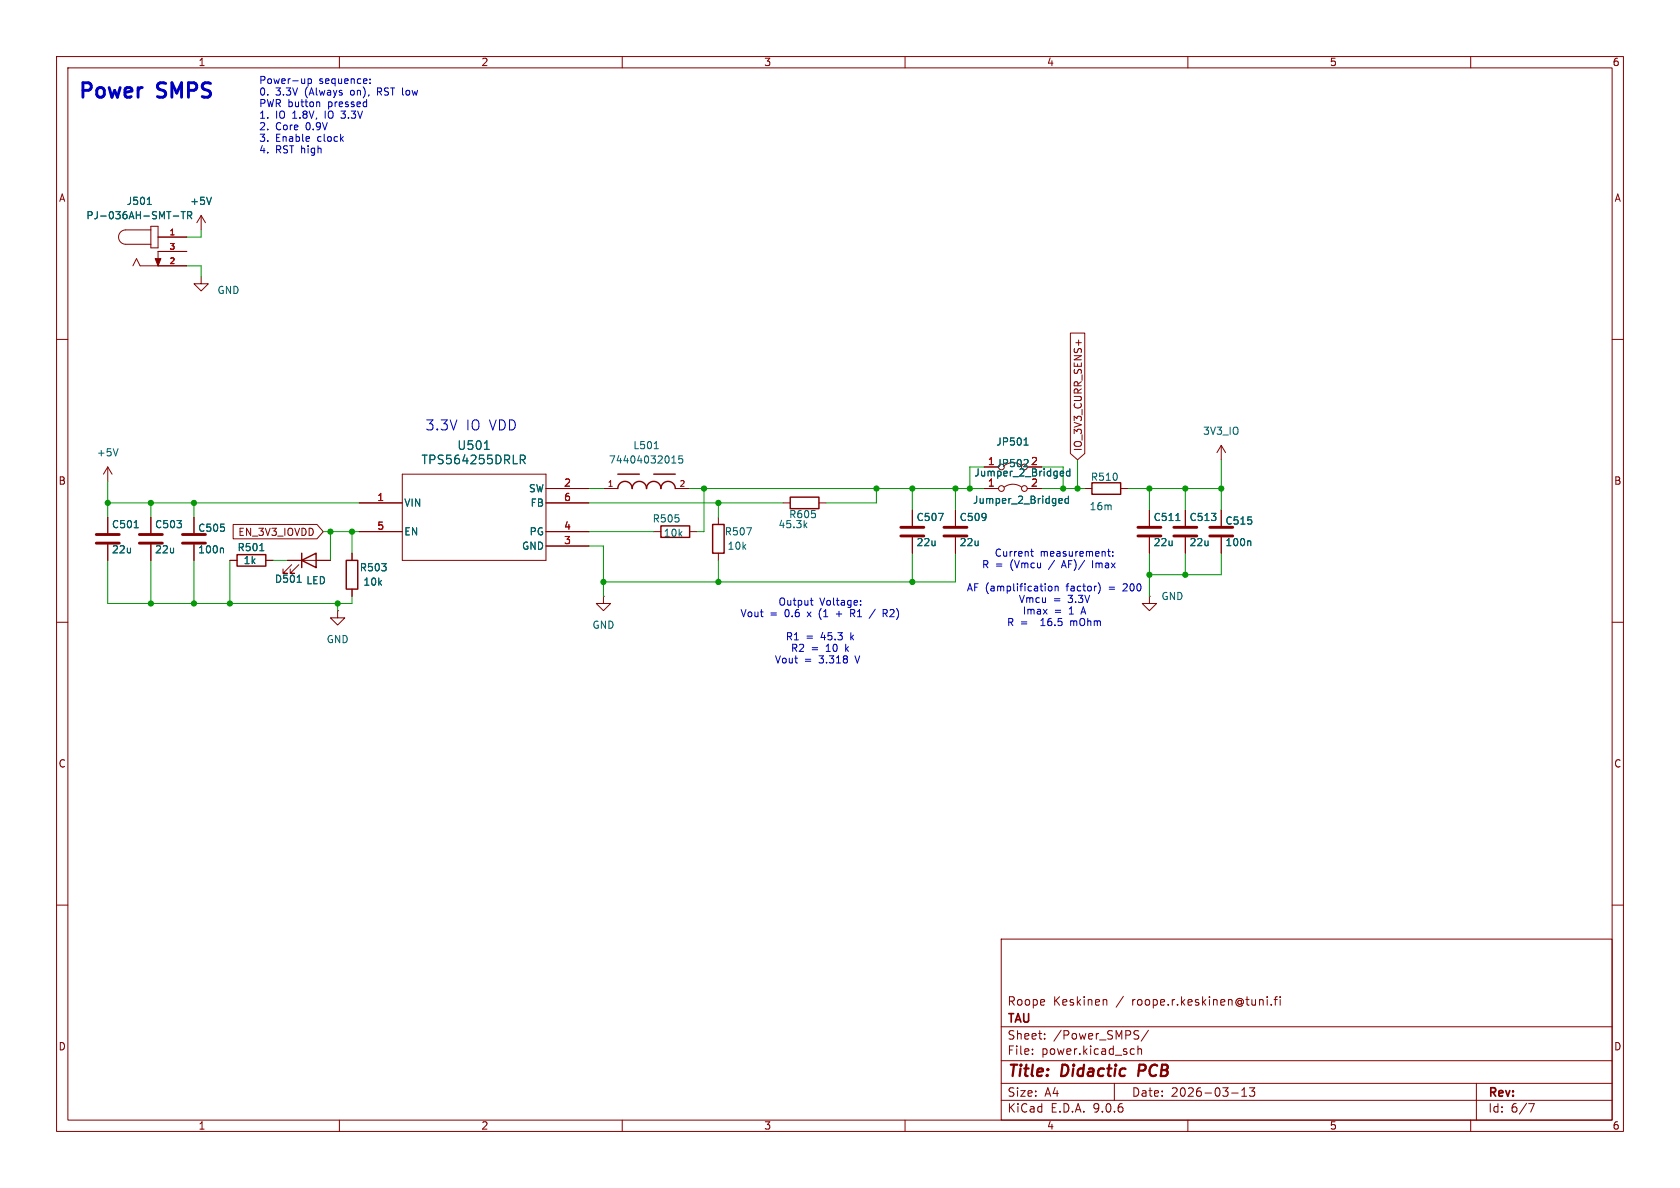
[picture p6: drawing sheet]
<svg xmlns="http://www.w3.org/2000/svg" width="297mm" height="210mm" viewBox="0 0 297 210" stroke-linecap="round" stroke-linejoin="round" font-family="sans-serif">
<g fill="none" stroke="#840000" stroke-width=".18">
<path d="M10 10h277v190h-277zM12 12h273v186h-273zM60 10v2M110 10v2M160 10v2M210 10v2M260 10v2M35.6 38.1l-.8 1.3M35.6 38.1l.7 1.3M35.6 38.1v2.5M23.5 47l.6-1.3 .7 1.3h8.2M26.7 40.6h-4.5a1.27 1.27 0 0 0-1.2 1.3 1.27 1.27 0 0 0 1.2 1.3h4.5"/>
<path d="M26.7 40h1.2v3.8h-1.2zM27.9 41.9h5.1M33 44.5h-5.1v2.5M35.6 48.9v1.3h1.2l-1.2 1.2-1.3-1.2h1.3M189.2 58.9h2.6v21.3l-1.3 1.1-1.3-1.1zM10 60h2M190.7 60.1v1M215.9 78.7v2.6M215.9 78.7l-.8 1.3M215.9 78.7l.8 1.3M285 60h2M19 82.6v2.5"/>
<path d="M19 91.4v2.8M19 96.3v2.8M19 82.6l-.7 1.2M19 82.6l.8 1.2M26.7 91.4v2.8M26.7 96.3v2.8M34.3 91.4v2.8M34.3 96.3v2.8M40.6 99.1h1.3M41.2 92.7h14.8l1.1 1.3-1.1 1.3h-14.8zM47 99.1h1.3M50.8 99.1h7.6"/>
<path d="M51.6 99.8l-1.6 1.5h.8h-.8v-.7M52.8 99.8l-1.5 1.5h.8h-.8v-.7M62.2 97.8v1.3M63.5 88.9h7.6M63.5 94h7.6M71.1 83.8h25.4v15.3h-25.4zM96.5 88.9h7.6M96.5 86.4h7.6M96.5 94h7.6M96.5 96.5h7.6M106.7 86.4h2.5M115.6 94h1.2"/>
<path d="M119.4 86.4h2.5M121.9 94h1.3M127 91.4v1.3M127 97.8v1.3M138.4 88.9h1.3M144.8 88.9h1.2M161.3 90.2v2.8M161.3 95v2.8M168.9 90.2v2.8M168.9 95v2.8M174 86.4h2.5M177.5 82.3a2.54 2.54 0 0 1 3.1 0"/>
<path d="M177.5 86.1a2.54 2.54 0 0 1 3.1 0M181.6 86.4h2.5M191.8 86.4h1.2M198.1 86.4h1.3M203.2 90.2v2.8M203.2 95v2.8M209.5 90.2v2.8M209.5 95v2.8M215.9 90.2v2.8M215.9 95v2.8M10 110h2M59.7 108v1.2h1.3l-1.3 1.3-1.3-1.3h1.3"/>
<path d="M59.7 108h.1M62.2 104.1v1.3M106.7 105.4v1.3h1.2l-1.2 1.3-1.3-1.3h1.3M106.7 105.4h.1M203.2 105.4v1.3h1.3l-1.3 1.3-1.3-1.3h1.3M203.2 105.4h.1M285 110h2M10 160h2M177 166h108v32h-108zM195.2 176.7h.3l.2 .2v.8M224 176.2v.1M224 176.7v1"/>
<path d="M224.7 177.6v.1M225.2 176.7h.6M225.8 176.2l-.3 .2v1.3M226.3 176.2v.1M226.3 176.7v1M285 160h2M60 198v2M110 198v2M160 198v2M177 194.5h108M177 191.5h108M177 187.5h108"/>
<path d="M177 181.5h108M182.5 186.3v.1M182.5 185.5v.1M184.7 183.6v.1M184.7 182.8v.1M197 191.5v3M200.1 185.4l.4 .1M200.5 186.3l-.4 .1M201 183l.3 .3-.1 .3-.2 .1M201.1 182.2l.2 .1M201.2 185.5l.2-.1 .3 .1 .1 .9M201.2 184.9v1.5"/>
<path d="M203 182.1l-1.3 2M210 198v2M217.7 193.2h1.2M219.5 193.8h.9M219.5 192.7l.5-.4v1.5M220.9 192.3h.9l-.5 .6 .4 .1v.7l-.2 .1h-.4l-.2-.1M260 198v2M261 191.5v6.5M270.2 195.1h1l-.6 1.5"/>
<circle cx="177" cy="86.4" r=".51"/>
<circle cx="181.1" cy="82.6" r=".51"/>
<circle cx="181.1" cy="86.4" r=".51"/>
</g>
<path d="M201.5 188.2l-.3 2" fill="none" stroke="#840000" stroke-width=".4"/>
<path d="M41.9 98h5.1v2.1h-5.1zM53.3 99.1l2.6-1.3v2.5zM53.3 97.8v2.5M61.2 99.1h2v5h-2zM109.2 86.4a1.27 1.27 0 0 1 1.3-1.3 1.27 1.27 0 0 1 1.3 1.3 1.27 1.27 0 0 1 1.2-1.3 1.27 1.27 0 0 1 1.3 1.3 1.27 1.27 0 0 1 1.3-1.3 1.27 1.27 0 0 1 1.2 1.3 1.27 1.27 0 0 1 1.3-1.3 1.27 1.27 0 0 1 1.3 1.3M109.2 83.8h3.8M115.6 83.8h3.8M116.8 93h5.1v2h-5.1zM126 92.7h2v5.1h-2zM139.7 87.9h5.1v2h-5.1zM193 85.3h5.1v2.1h-5.1z" fill="none" stroke="#840000" stroke-width=".25"/>
<g fill="none" stroke="#006464" stroke-width=".18">
<path d="M26 36.1h.8M30.6 38.2h1M32 37.4h.7M32.4 37.4v1.3M33.2 38.1l.6-.1 .1-.2-.1-.3-.6-.1v1.3M33.5 38.1l.4 .6M37.4 34.9l-.4 1.2M20.9 79.3l-.5 1.3M85.6 79.4h.9M115.7 79.3h.7M181 78.7h.8M181.3 77.6l.1-.2v1.3"/>
<path d="M23.7 93.3h.8M39.3 96.9l.2 .2v.6M45.9 97.4h.8M92 80.5h.6l.3 .2-.2 .5-.7 .1M92.3 81.3l.6 .7M118.8 81.9h.7M118.9 80.9l.2-.3v1.3M120.6 80.6h-.6v.6l.2-.1h.4l.1 .2-.1 .4-.1 .2-.5-.2M132 93.3h.8l-.5 1.3M142.3 92.8l.3 .5M142.6 92.4l-.4 .5M165.9 90.7h.9l-.6 1.3"/>
<path d="M181.5 81.2l.1 .1M181.7 81.8l-.7 .7h.8M187.2 88.9h.5M187.2 88.2l.4-.1 .2 .3-.6 .1M187.5 84.1h.5M187.5 83.4l.4-.1 .1 .3-.6 .1M188.9 88.2l-.4-.1-.2 .3 .1 .5h.5M188.9 87.7v1.3M189.1 83.4l-.3-.1-.3 .2 .1 .6h.5M189.1 82.9v1.2M207.9 92h.7M220.9 95.6l.2 .2v.7"/>
<path d="M52.5 102.9h.8"/>
</g>
<g fill="none" stroke="#840000" stroke-width=".51">
<path d="M17 96h4.1M17 94.5h4.1M24.6 96h4.1M24.6 94.5h4.1M32.3 96h4M32.3 94.5h4M159.3 94.7h4M159.3 93.2h4M166.9 94.7h4M166.9 93.2h4M201.2 94.7h4M201.2 93.2h4"/>
<path d="M207.5 94.7h4.1M207.5 93.2h4.1M213.9 94.7h4M213.9 93.2h4"/>
</g>
<path d="M27.4 45.7h1l-.5 1.3z" fill="#840000" stroke="#840000" stroke-width=".18"/>
<g fill="none" stroke="#009600" stroke-width=".18">
<path d="M33 47h2.6v1.9M35.6 40.6v1.3h-2.6M19 99.1v7.6h43.2v-1.3M19 88.9h44.5M19 85.1v6.3M26.7 88.9v2.5M26.7 99.1v7.6M34.3 88.9v2.5M34.3 99.1v7.6M40.6 99.1v7.6M48.3 99.1h2.5M57.1 94h6.4"/>
<path d="M58.4 94v5.1M62.2 94v3.8M104.1 88.9h34.3M104.1 86.4h2.6M104.1 96.5h2.6v8.9M104.1 94h11.5M121.9 86.4h52.1M124.5 86.4v7.6h-1.3M127 88.9v2.5M127 99.1v3.8M154.9 86.4v2.5h-8.9M161.3 86.4v3.8"/>
<path d="M161.3 97.8v5.1M168.9 97.8v5.1h-62.2M168.9 86.4v3.8M174 82.6h-2.6v3.8M184.1 86.4h7.7M184.1 82.6h3.9v3.8M190.5 81.3v5.1M199.4 86.4h16.5M203.2 86.4v3.8M203.2 97.8v7.6M209.5 86.4v3.8M209.5 97.8v3.8"/>
<path d="M215.9 81.3v8.9M215.9 97.8v3.8h-12.7M59.7 106.7v1.3"/>
</g>
<g fill="none" stroke="#0000c2" stroke-width=".18">
<path d="M53.9 13.9v.9M53.9 14.6l-.1 .1M54.5 13.9v1.3M54.5 14l.3-.1 .3 .3-.1 .5h-.5M56.5 18.1v.8M65.4 14.6v.2M65.4 14v.1M182.2 97.5h.5M182.4 97.1v1l.3 .2M193.1 99.1v1.3M195.8 97.5h.5M196 97.1v1l.3 .2"/>
<path d="M196.7 98.2v.1M196.7 97.5v.2M143.2 106.1h.5M143.4 105.7v1.1l.3 .2M147.8 108.5h1M150.4 107.8v1.2M150.4 108.4h.5M150.7 108.4l.4 .6M152.1 106.9v.1M152.1 106.2v.1M154.7 107.7l-1 1.6M156.1 108.4h.6l.2-.2-.1-.3-.7-.1v1.2"/>
<path d="M156.4 108.4l.5 .6M185.4 103.7l.2-.1 .3 .1 .1 .5-.1 .2-.3 .1-.2-.2zM186.5 103.7l.2-.1 .3 .1 .1 .8M186.5 103.6v.9M194.1 103a1.46 1.46 0 0 1 0 1.9"/>
</g>
<g fill="#009600" stroke="#009600" stroke-width=".18">
<circle cx="26.7" cy="106.7" r=".46"/>
<circle cx="19" cy="88.9" r=".46"/>
<circle cx="34.3" cy="88.9" r=".46"/>
<circle cx="26.7" cy="88.9" r=".46"/>
<circle cx="34.3" cy="106.7" r=".46"/>
<circle cx="127" cy="102.9" r=".46"/>
<circle cx="154.9" cy="86.4" r=".46"/>
<circle cx="161.3" cy="102.9" r=".46"/>
<circle cx="161.3" cy="86.4" r=".46"/>
<circle cx="168.9" cy="86.4" r=".46"/>
<circle cx="106.7" cy="102.9" r=".46"/>
<circle cx="40.6" cy="106.7" r=".46"/>
<circle cx="124.5" cy="86.4" r=".46"/>
<circle cx="127" cy="88.9" r=".46"/>
<circle cx="58.4" cy="94" r=".46"/>
<circle cx="62.2" cy="94" r=".46"/>
<circle cx="59.7" cy="106.7" r=".46"/>
<circle cx="171.4" cy="86.4" r=".46"/>
<circle cx="209.5" cy="101.6" r=".46"/>
<circle cx="215.9" cy="86.4" r=".46"/>
<circle cx="209.5" cy="86.4" r=".46"/>
<circle cx="203.2" cy="86.4" r=".46"/>
<circle cx="190.5" cy="86.4" r=".46"/>
<circle cx="188" cy="86.4" r=".46"/>
<circle cx="203.2" cy="101.6" r=".46"/>
</g>
<g font-size="3.6" fill="#0000c2">
<text x="13.7" y="17.5">Power</text>
<text x="28" y="17.5">SMPS</text>
</g>
<g font-size="2.8" fill="#840000">
<text x="178" y="190.9">Title:</text>
<text x="187.7" y="190.9">Didactic</text>
<text x="202.1" y="190.9">PCB</text>
</g>
<g font-size="2.5" fill="#0000c2">
<text x="75.1" y="76.3">3.3V</text>
<text x="82.3" y="76.3">IO VDD</text>
</g>
<g font-size="2.1" fill="#006464">
<text x="74.4" y="82.3">TPS564255DRLR</text>
<text x="80.8" y="79.7">U501</text>
</g>
<g font-size="2.1" fill="#840000">
<text x="178" y="178">Roope</text>
<text x="186.2" y="178">Keskinen</text>
<text x="197.4" y="178">/</text>
<text x="200.3" y="178">roope.r.keskinen@tuni.fi</text>
<text x="178" y="184">Sheet:</text>
<text x="178" y="181.2">TAU</text>
<text x="186.2" y="184">/Power_SMPS/</text>
<text x="178" y="186.7">File:</text>
<text x="184.1" y="186.7">power.kicad_sch</text>
<text x="178" y="196.9">KiCad</text>
<text x="178" y="194.1">Size:</text>
<text x="184.7" y="194.1">A4</text>
<text x="185.7" y="196.9">E.D.A.</text>
<text x="193.3" y="196.9">9.0.6</text>
<text x="200" y="194.1">Date:</text>
<text x="207" y="194.1">2026-03-13</text>
<text x="263" y="194.3">Rev:</text>
<text x="263" y="196.9">Id:</text>
<text x="267.1" y="196.9">6/7</text>
</g>
<g font-size="1.8" fill="#840000">
<text x="35" y="11.9">1</text>
<text x="85" y="11.9">2</text>
<text x="135" y="11.9">3</text>
<text x="185" y="11.9">4</text>
<text x="235" y="11.9">5</text>
<text x="285" y="11.9">6</text>
<text x="10.3" y="35.9">A</text>
<text x="285.3" y="35.9">A</text>
<text x="191.5" y="79.9" transform="rotate(-90 191.5 79.9)">IO_3V3_CURR_SENS+</text>
<text x="10.3" y="85.9">B</text>
<text x="172.2" y="84.4">Jumper_2_Bridged</text>
<text x="285.3" y="85.9">B</text>
<text x="42" y="94.9">EN_3V3_IOVDD</text>
<text x="10.3" y="135.9">C</text>
<text x="285.3" y="135.9">C</text>
<text x="10.3" y="185.9">D</text>
<text x="285.3" y="185.9">D</text>
<text x="35" y="199.9">1</text>
<text x="85" y="199.9">2</text>
<text x="135" y="199.9">3</text>
<text x="185" y="199.9">4</text>
<text x="235" y="199.9">5</text>
<text x="285" y="199.9">6</text>
</g>
<g font-size="1.8" fill="#0000c2">
<text x="45.7" y="15.1">Power-up</text>
<text x="45.7" y="17.1">0.</text>
<text x="48.7" y="17.1">3.3V</text>
<text x="54" y="17.1">(Always</text>
<text x="56.4" y="15.1">sequence:</text>
<text x="62.2" y="17.1">on),</text>
<text x="67.2" y="17.1">RST low</text>
<text x="45.7" y="19.1">PWR button</text>
<text x="45.7" y="21.2">1.</text>
<text x="45.7" y="23.2">2.</text>
<text x="48.7" y="21.2">IO</text>
<text x="48.7" y="23.2">Core</text>
<text x="51.8" y="21.2">1.8V,</text>
<text x="54.2" y="23.2">0.9V</text>
<text x="57.7" y="21.2">IO</text>
<text x="58.1" y="19.1">pressed</text>
<text x="60.8" y="21.2">3.3V</text>
<text x="45.7" y="25.3">3.</text>
<text x="45.7" y="27.3">4.</text>
<text x="48.7" y="25.3">Enable</text>
<text x="48.7" y="27.3">RST high</text>
<text x="56.2" y="25.3">clock</text>
<text x="173.5" y="100.7">R =</text>
<text x="175.8" y="98.6">Current</text>
<text x="178.7" y="100.7">(Vmcu</text>
<text x="183.9" y="98.6">measurement:</text>
<text x="185.7" y="100.7">/</text>
<text x="188.2" y="100.7">AF)/</text>
<text x="193.8" y="100.7">Imax</text>
<text x="137.5" y="107.3">Output</text>
<text x="144.9" y="107.3">Voltage:</text>
<text x="170.8" y="104.7">AF (amplification</text>
<text x="180" y="106.8">Vmcu</text>
<text x="186.2" y="106.8">=</text>
<text x="188.6" y="104.7">factor)</text>
<text x="188.9" y="106.8">3.3V</text>
<text x="196.3" y="104.7">=</text>
<text x="199" y="104.7">200</text>
<text x="130.8" y="109.3">Vout</text>
<text x="136.1" y="109.3">=</text>
<text x="138.8" y="113.4">R1</text>
<text x="138.8" y="109.3">0.6</text>
<text x="142.5" y="113.4">=</text>
<text x="143" y="109.3">x</text>
<text x="145.2" y="113.4">45.3</text>
<text x="145.2" y="109.3">(1</text>
<text x="148.5" y="109.3">+</text>
<text x="150.6" y="113.4">k</text>
<text x="151.2" y="109.3">R1</text>
<text x="157.4" y="109.3">R2)</text>
<text x="177.9" y="110.9">R =</text>
<text x="180.7" y="108.8">Imax</text>
<text x="184.3" y="110.9">16.5</text>
<text x="186.4" y="108.8">=</text>
<text x="189.1" y="108.8">1</text>
<text x="189.7" y="110.9">mOhm</text>
<text x="191.5" y="108.8">A</text>
<text x="136.9" y="117.5">Vout</text>
<text x="139.7" y="115.4">R2</text>
<text x="142.2" y="117.5">=</text>
<text x="143.4" y="115.4">=</text>
<text x="144.9" y="117.5">3.318</text>
<text x="146.1" y="115.4">10</text>
<text x="149.7" y="115.4">k</text>
<text x="151.5" y="117.5">V</text>
</g>
<g font-size="1.8" fill="#006464">
<text x="15.2" y="39">PJ-036AH-SMT-TR</text>
<text x="22.3" y="36.4">J501</text>
<text x="33.5" y="36.4">+5V</text>
<text x="38.3" y="52.2">GND</text>
<text x="212.6" y="77.1">3V3_IO</text>
<text x="17" y="80.9">+5V</text>
<text x="107.5" y="82.1">74404032015</text>
<text x="111.9" y="79.6">L501</text>
<text x="176" y="79">JP501</text>
<text x="176" y="82.8">JP502</text>
<text x="182.2" y="82.3">2</text>
<text x="71.4" y="89.8">VIN</text>
<text x="93.4" y="87.2">SW</text>
<text x="93.7" y="89.8">FB</text>
<text x="171.9" y="89.3">Jumper_2_Bridged</text>
<text x="192.8" y="85.2">R510</text>
<text x="19.7" y="93.6">C501</text>
<text x="27.3" y="93.6">C503</text>
<text x="34.9" y="94.2">C505</text>
<text x="71.4" y="94.8">EN</text>
<text x="93.5" y="94.8">PG</text>
<text x="115.3" y="92.6">R505</text>
<text x="117.2" y="95.1">10k</text>
<text x="128" y="94.8">R507</text>
<text x="137.5" y="93.6">45.3k</text>
<text x="139.4" y="91.8">R605</text>
<text x="161.9" y="92.3">C507</text>
<text x="169.6" y="92.3">C509</text>
<text x="192.5" y="90.4">16m</text>
<text x="203.8" y="92.3">C511</text>
<text x="210.2" y="92.3">C513</text>
<text x="216.5" y="92.9">C515</text>
<text x="19.7" y="98">22u</text>
<text x="27.3" y="98">22u</text>
<text x="34.9" y="98">100n</text>
<text x="41.9" y="97.6">R501</text>
<text x="43" y="99.9">1k</text>
<text x="63.5" y="101.2">R503</text>
<text x="92.2" y="97.4">GND</text>
<text x="128.5" y="97.4">10k</text>
<text x="161.9" y="96.7">22u</text>
<text x="169.6" y="96.7">22u</text>
<text x="203.8" y="96.7">22u</text>
<text x="210.2" y="96.7">22u</text>
<text x="216.5" y="96.7">100n</text>
<text x="48.5" y="103.2">D501</text>
<text x="54.1" y="103.5">LED</text>
<text x="64.1" y="103.7">10k</text>
<text x="205.2" y="106.3">GND</text>
<text x="57.7" y="113.9">GND</text>
<text x="104.6" y="111.4">GND</text>
</g>
<g font-size="1.8" fill="#a90000">
<text x="174.6" y="82.3">1</text>
<text x="66.6" y="88.6">1</text>
<text x="99.6" y="86.1">2</text>
<text x="99.6" y="88.6">6</text>
<text x="174.6" y="86.1">1</text>
<text x="182.2" y="86.1">2</text>
<text x="66.6" y="93.7">5</text>
<text x="99.6" y="93.7">4</text>
<text x="99.6" y="96.3">3</text>
</g>
<g font-size="1.4" fill="#a90000">
<text x="29.9" y="41.7">1</text>
<text x="29.9" y="44.2">3</text>
<text x="29.9" y="46.7">2</text>
<text x="107.3" y="86.1">1</text>
<text x="120" y="86.1">2</text>
</g>
</svg>
